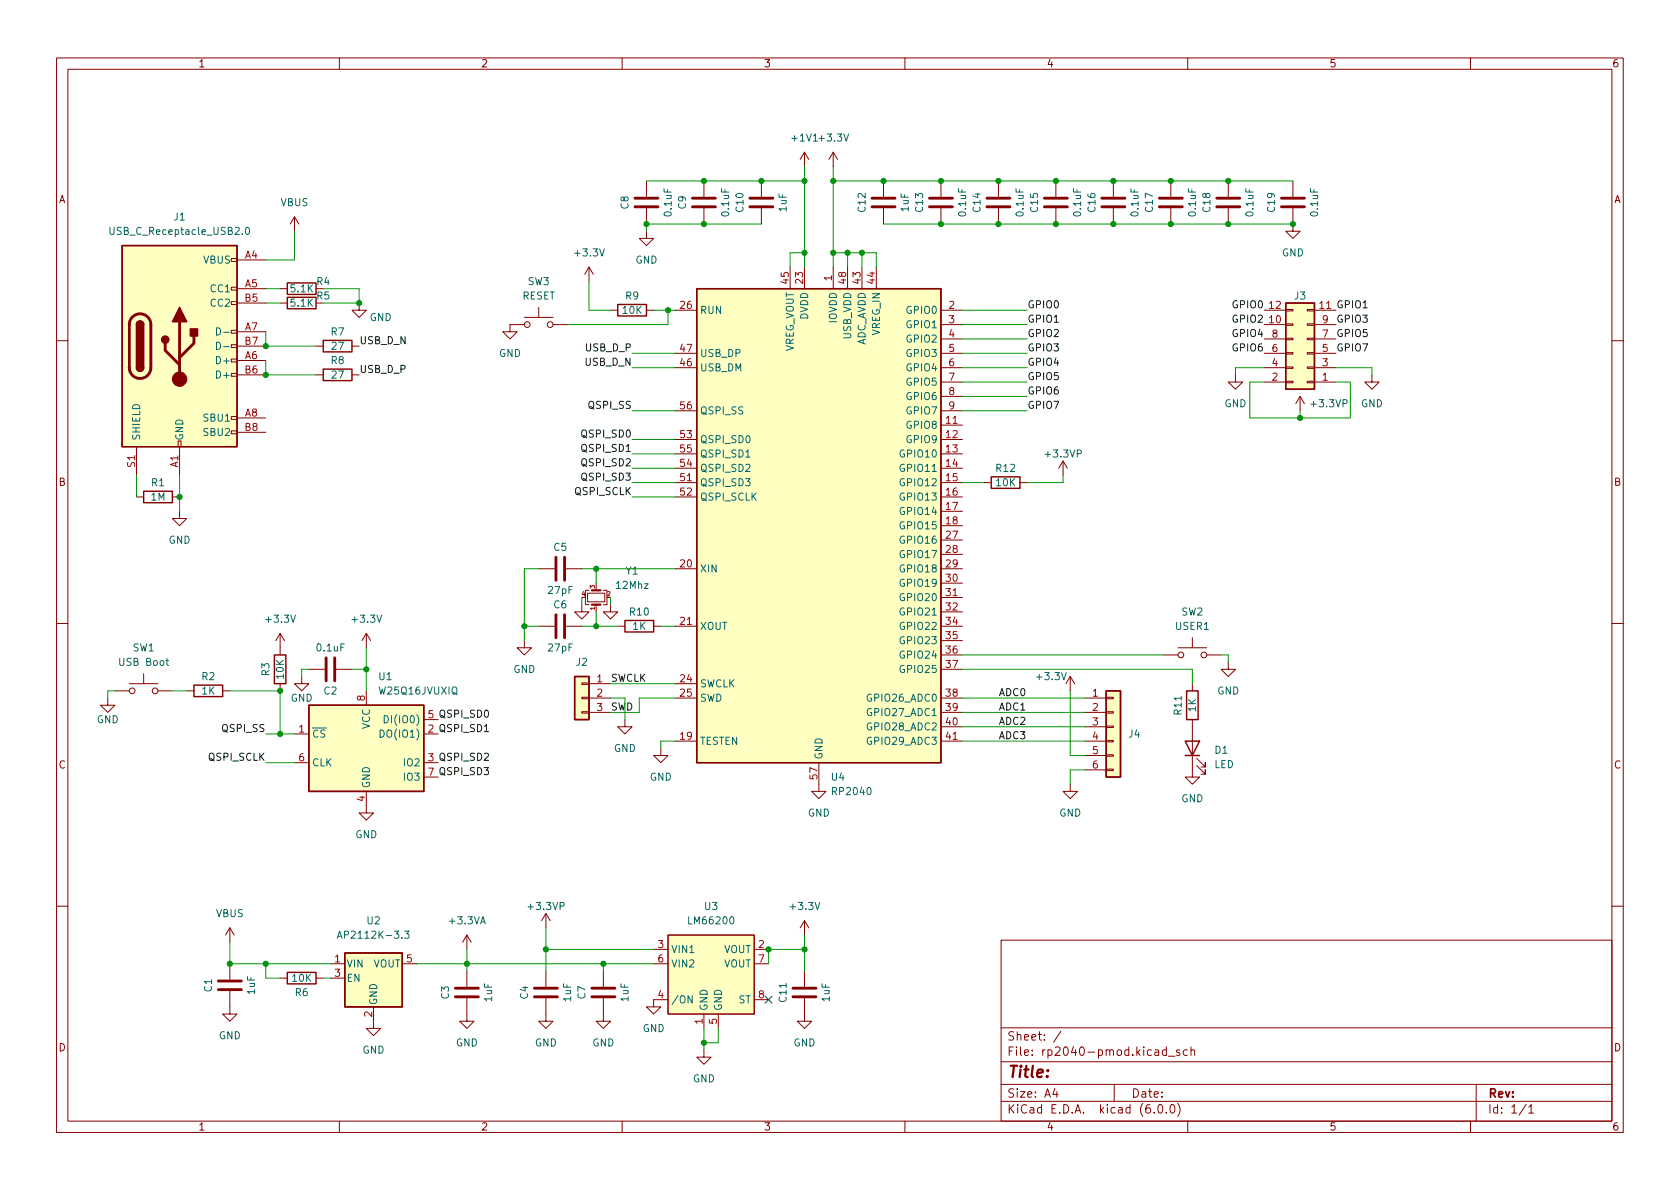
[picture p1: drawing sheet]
<svg xmlns="http://www.w3.org/2000/svg" width="297mm" height="210mm" viewBox="0 0 297 210" stroke-linecap="round" stroke-linejoin="round" font-family="sans-serif">
<g fill="none" stroke="#840000" stroke-width=".18">
<path d="M10 10.2h277v190.1h-277zM12 12.2h273v186.1h-273zM60 10.2v2M110 10.2v2M160 10.2v2M210 10.2v2M260 10.2v2M52.1 38.3l-.8 1.3M52.1 38.3v2.6M52.1 38.3l.7 1.3M114.3 32v2.8M114.3 36.8v2.8"/>
<path d="M124.5 32v2.8M124.5 36.8v2.8M134.6 32v2.8M134.6 36.8v2.8M142.2 26.9l-.7 1.3M142.2 26.9v2.6M142.2 26.9l.8 1.3M147.3 26.9l-.7 1.3M147.3 26.9v2.6M147.3 26.9l.8 1.3M156.2 32v2.8M156.2 36.8v2.8"/>
<path d="M166.4 32v2.8M166.4 36.8v2.8M176.5 32v2.8M176.5 36.8v2.8M186.7 32v2.8M186.7 36.8v2.8M196.8 32v2.8M196.8 36.8v2.8M207 32v2.8M207 36.8v2.8M217.2 32v2.8M217.2 36.8v2.8"/>
<path d="M228.6 36.8v4.1h1.3l-1.3 1.3-1.3-1.3h1.3M228.6 32v2.8M40.9 58.4h1v.5h-1zM40.9 53.3h1v.5h-1zM40.9 50.8h1v.5h-1zM40.9 45.7h1v.5h-1zM41.9 46h5.1M41.9 51h5.1M41.9 58.7h5.1M41.9 53.6h5.1M49.5 51h1.3M49.5 53.6h1.3"/>
<path d="M55.9 51h1.2M63.5 53.6v1.3h1.3l-1.3 1.2-1.3-1.2h1.3M92.7 57.4h-2.5v1.3h1.2l-1.2 1.2-1.3-1.2h1.3M92.7 56.1h5.1M95.2 54.4v1.7M97.8 57.4h2.5M104.1 47.2l-.7 1.3M104.1 47.2v2.6M104.1 47.2l.8 1.3M107.9 54.9h1.3M114.3 40.9v1.3h1.3l-1.3 1.2-1.3-1.2h1.3M114.3 54.9h1.3"/>
<path d="M119.4 54.9h3.8M139.7 47.2v3.8M142.2 47.2v3.8M147.3 47.2v3.8M149.9 47.2v3.8M152.4 47.2v3.8M154.9 47.2v3.8M166.4 54.9h3.8M166.4 57.4h3.8M166.4 59.9h3.8M223.5 54.9h3.8M223.5 57.4h3.8"/>
<path d="M223.5 59.9h3.8M227.3 54.7h1.3v.3h-1.3zM227.3 57.3h1.3v.2h-1.3zM227.3 59.8h1.3v.3h-1.3zM231.1 54.7h1.3v.3h-1.3zM231.1 57.3h1.3v.2h-1.3zM231.1 59.8h1.3v.3h-1.3zM232.4 54.9h3.8M232.4 57.4h3.8M232.4 59.9h3.8M10 60.2h2M24.1 79v5.1"/>
<path d="M31.5 78h.5v1h-.5zM31.7 79v5.1M40.9 76.2h1v.5h-1zM40.9 73.7h1v.5h-1zM40.9 66h1v.5h-1zM40.9 63.5h1v.5h-1zM40.9 61h1v.5h-1zM41.9 63.7h5.1M41.9 73.9h5.1M41.9 66.3h5.1M41.9 61.2h5.1M41.9 76.4h5.1"/>
<path d="M55.9 66.3h1.2M55.9 61.2h1.2M62.2 66.3h1.3M62.2 61.2h1.3M119.4 65h3.8M119.4 62.5h3.8M119.4 77.7h3.8M119.4 72.6h3.8M166.4 67.6h3.8M166.4 65h3.8M166.4 62.5h3.8M166.4 75.2h3.8"/>
<path d="M166.4 77.7h3.8M166.4 72.6h3.8M166.4 70.1h3.8M218.4 66.3v1.3h1.3l-1.3 1.2-1.2-1.2h1.2M223.5 67.6h3.8M223.5 65h3.8M223.5 62.5h3.8M227.3 62.4h1.3v.2h-1.3zM227.3 64.9h1.3v.2h-1.3zM227.3 67.4h1.3v.3h-1.3zM229.9 70.1l-.8 1.3M229.9 70.1v2.5"/>
<path d="M229.9 70.1l.7 1.3M231.1 62.4h1.3v.2h-1.3zM231.1 64.9h1.3v.2h-1.3zM231.1 67.4h1.3v.3h-1.3zM232.4 67.6h3.8M232.4 65h3.8M232.4 62.5h3.8M242.6 66.3v1.3h1.2l-1.2 1.2-1.3-1.2h1.3M285 60.2h2M24.1 87.9h1.3M30.5 87.9h1.2M31.7 90.4v1.3h1.3l-1.3 1.3-1.2-1.3h1.2"/>
<path d="M119.4 85.3h3.8M119.4 80.3h3.8M119.4 82.8h3.8M119.4 87.9h3.8M166.4 85.3h3.8M166.4 80.3h3.8M166.4 82.8h3.8M166.4 87.9h3.8M166.4 90.4h3.8M166.4 93h3.8M166.4 95.5h3.8M166.4 98h3.8"/>
<path d="M174 85.3h1.3M180.3 85.3h1.3M188 81.5l-.8 1.3M188 81.5v2.6M188 81.5l.7 1.3M10 110.2h2M25.4 119.1v1.8M49.5 112v3.8M49.5 112l-.7 1.3M49.5 112l.8 1.3M53.3 119.6v1.3h1.3l-1.3 1.3-1.2-1.3h1.2M54.6 118.4h2.8"/>
<path d="M59.4 118.4h2.8M64.8 112v2.5M64.8 112l-.8 1.3M64.8 112l.7 1.3M92.7 113.3v1.2h1.3l-1.3 1.3-1.3-1.3h1.3M95.2 110.7h2.8M95.2 100.6h2.8M100.1 110.7h2.8M100.1 100.6h2.8M102.9 106.9v1.3h1.2l-1.2 1.3-1.3-1.3h1.3M103.9 104.9h3v1.5h-3zM104.1 104.4h-.6v2.5h.6"/>
<path d="M105.4 103.1v1.3M105.4 106.9v1.3M106.7 104.4h.6v2.5h-.6M107.9 106.9v1.3h1.3l-1.3 1.3-1.2-1.3h1.2M109.2 110.7h1.3M115.6 110.7h1.2M119.4 110.7h3.8M119.4 100.6h3.8M166.4 115.8h3.8M166.4 110.7h3.8M166.4 100.6h3.8M166.4 118.4h3.8"/>
<path d="M166.4 103.1h3.8M166.4 105.7h3.8M166.4 108.2h3.8M166.4 113.3h3.8M189.2 119.6l-.7 1.3M189.2 119.6v2.6M189.2 119.6l.8 1.3M205.7 115.8h2.6M208.3 114.5h5.1M210.8 112.8v1.7M213.4 115.8h2.5M217.2 117.1v1.3h1.2l-1.2 1.2-1.3-1.2h1.3"/>
<path d="M285 110.2h2M19 123.4v1.3h1.3l-1.3 1.3-1.2-1.3h1.2M20.3 122.2h2.6M22.9 120.9h5M27.9 122.2h2.6M33 122.2h1.3M39.4 122.2h1.2M49.5 120.9v1.3M52.1 129.8h2.5M52.1 134.9h2.5M64.8 139.9v3.9h1.2l-1.2 1.2-1.3-1.2h1.3M64.8 122.2v2.5"/>
<path d="M74.9 129.8h2.6M74.9 134.9h2.6M74.9 127.2h2.6M74.9 137.4h2.6M102.9 125.9h1.2v.2h-1.2zM102.9 123.3h1.2v.3h-1.2zM102.9 120.8h1.2v.2h-1.2zM104.1 123.4h3.8M104.1 126h3.8M104.1 120.9h3.8M110.5 127.2v1.3h1.3l-1.3 1.3-1.3-1.3h1.3M116.8 132.3v1.3h1.3l-1.3 1.3-1.2-1.3h1.2"/>
<path d="M119.4 123.4h3.8M119.4 131.1h3.8M119.4 120.9h3.8M144.8 134.9v5h1.2l-1.2 1.3-1.3-1.3h1.3M166.4 123.4h3.8M166.4 126h3.8M166.4 128.5h3.8M166.4 131.1h3.8M189.2 138.7v1.2h1.3l-1.3 1.3-1.2-1.3h1.2M191.8 123.4h3.8M191.8 126h3.8M191.8 128.5h3.8"/>
<path d="M191.8 131.1h3.8M191.8 133.6h3.8M191.8 136.1h3.8M195.6 136h1.2v.3h-1.2zM195.6 133.5h1.2v.2h-1.2zM195.6 130.9h1.2v.3h-1.2zM195.6 128.4h1.2v.2h-1.2zM195.6 125.9h1.2v.2h-1.2zM195.6 123.3h1.2v.3h-1.2zM210.8 127.2v10.2h1.3l-1.3 1.3-1.3-1.3h1.3M210.8 120.9v1.3M211.6 135.4l1.5 1.5v-.8v.8h-.8"/>
<path d="M211.6 134.1l1.5 1.5v-.7v.7h-.8M10 160.2h2M40.6 175.3v4h1.3l-1.3 1.3-1.2-1.3h1.2M40.6 164.1v2.5M40.6 170.4v2.8M40.6 164.1l-.7 1.2M40.6 164.1l.8 1.2M49.5 173h1.3M55.9 173h1.2M58.4 170.4h2.6M58.4 173h2.6M66 178v3.9h1.3l-1.3 1.2-1.2-1.2h1.2"/>
<path d="M71.1 170.4h2.6M82.5 176.5v4.1h1.3l-1.3 1.3-1.2-1.3h1.2M82.5 165.3l-.7 1.3M82.5 165.3v2.6M82.5 171.7v2.8M82.5 165.3l.8 1.3M96.5 176.5v4.1h1.3l-1.3 1.3-1.3-1.3h1.3M96.5 161.5l-.7 1.3M96.5 161.5v2.6M96.5 171.7v2.8M96.5 161.5l.8 1.3M106.7 176.5v4.1h1.2l-1.2 1.3-1.3-1.3h1.3"/>
<path d="M106.7 171.7v2.8M115.6 167.9h2.5M115.6 170.4h2.5M118.1 165.3h15.2v14h-15.2zM118.1 176.8h-2.5v1.2h1.2l-1.2 1.3-1.3-1.3h1.3M124.5 179.3v2.6M127 179.3v2.6M133.3 167.9h2.6M133.3 176.8h2.6M133.3 170.4h2.6M142.2 176.5v4.1h1.3l-1.3 1.3-1.2-1.3h1.2M142.2 162.8v2.5"/>
<path d="M142.2 171.7v2.8M142.2 162.8l-.7 1.3M142.2 162.8l.8 1.3M177 166.3h108v32h-108zM285 160.2h2M60 198.3v2M110 198.3v2M124.5 185.7v1.2h1.2l-1.2 1.3-1.3-1.3h1.3M160 198.3v2M177 194.8h108M177 191.8h108M177 187.8h108"/>
<path d="M177 181.8h108M186.5 192.5l-.4 1h1M186.9 193v1M187.6 182.4l-1.3 1.9M197 191.8v3M204.1 196.7v.1M204.9 195.4l.2-.1a.81 .81 0 0 1 .6 .7 .81 .81 0 0 1-.3 .8h-.2a.81 .81 0 0 1-.6-.6 .81 .81 0 0 1 .3-.8zM206.2 196.7v.1M206.2 185.7l-.4-.1-.3 .3v.4l.1 .3h.6M206.2 185.1v1.5M206.6 186.8h1.1M207.1 195.4l.1-.1a.81 .81 0 0 1 .6 .7 .81 .81 0 0 1-.3 .8h-.1a.81 .81 0 0 1-.6-.6 .81 .81 0 0 1 .3-.8z"/>
<path d="M208.2 195.1a1.72 1.72 0 0 1 0 2.3M208.6 185.7l-.4-.1-.2 .2 .1 .3 .5 .1v.4h-.6M209.9 185.7l-.4-.1-.3 .3v.4l.2 .3h.5M210 198.3v2M210.6 185.8l.2-.2 .3 .1 .1 .9M210.6 185.1v1.5M260 198.3v2M261 191.8v6.5M269.9 195.3l-1.3 1.9M270.3 195.8l.4-.5v1.5M270.3 196.8h.9"/>
<circle cx="93.2" cy="57.4" r=".51"/>
<circle cx="97.3" cy="57.4" r=".51"/>
<circle cx="208.8" cy="115.8" r=".51"/>
<circle cx="212.9" cy="115.8" r=".51"/>
<circle cx="23.4" cy="122.2" r=".51"/>
<circle cx="27.4" cy="122.2" r=".51"/>
</g>
<g fill="none" stroke="#840000" stroke-width=".51">
<path d="M112.3 35h4M112.3 36.6h4M122.4 35h4.1M122.4 36.6h4.1M132.6 35h4.1M132.6 36.6h4.1M154.2 35h4M154.2 36.6h4M164.3 35h4.1M164.3 36.6h4.1M174.5 35h4.1M174.5 36.6h4.1"/>
<path d="M184.7 35h4M184.7 36.6h4M194.8 35h4.1M194.8 36.6h4.1M205 35h4M205 36.6h4M215.1 35h4.1M215.1 36.6h4.1M226.6 35h4M226.6 36.6h4M22.9 57.4v7.6a1.91 1.91 0 0 0 1.9 1.9 1.91 1.91 0 0 0 1.9-1.9v-7.6M22.9 57.4a1.91 1.91 0 0 1 1.9-1.9 1.91 1.91 0 0 1 1.9 1.9"/>
<path d="M31.7 56.9v10.2M34.3 59.4v1.3l-2.6 2.5M29.2 60.7v1.3l2.5 2.5M98.3 98.5v4.1M99.8 98.5v4.1M57.7 116.3v4.1M59.2 116.3v4.1M98.3 108.7v4.1M99.8 108.7v4.1M38.6 173.5h4.1M38.6 175h4.1M80.5 174.7h4.1"/>
<path d="M80.5 176.3h4.1M94.5 174.7h4.1M94.5 176.3h4.1M104.6 174.7h4.1M104.6 176.3h4.1M140.2 174.7h4.1M140.2 176.3h4.1"/>
</g>
<g fill="none" stroke="#840000" stroke-width=".25">
<path d="M21.6 43.4h20.3v35.6h-20.3zM24.1 57.4a.64 .64 0 0 1 .7-.6 .64 .64 0 0 1 .6 .6M50.8 50h5.1v2.1h-5.1zM50.8 52.6h5.1v2h-5.1zM109.2 53.8h5.1v2.1h-5.1zM123.2 51h43.2v83.9h-43.2zM227.3 53.6h5.1v15.2h-5.1zM24.1 65a.64 .64 0 0 0 .7 .7 .64 .64 0 0 0 .6-.7M57.1 60.2h5.1v2h-5.1zM57.1 65.3h5.1v2h-5.1zM25.4 86.9h5.1v2h-5.1zM175.3 84.3h5v2.1h-5z"/>
<path d="M48.5 115.8h2v5.1h-2zM101.6 119.6h2.5v7.6h-2.5zM110.5 109.7h5.1v2.1h-5.1zM34.3 121.2h5.1v2h-5.1zM54.6 124.7h20.3v15.2h-20.3zM195.6 122.2h2.5v15.2h-2.5zM209.5 131.1h2.6l-1.3 2.5zM209.5 133.6h2.6M209.8 122.2h2v5h-2zM50.8 172h5.1v2h-5.1zM61 168.5h10.1v9.5h-10.1z"/>
</g>
<path d="M104.6 106.9h1.6M104.6 104.4h1.6" fill="none" stroke="#840000" stroke-width=".38"/>
<g fill="#ffffc2" stroke="#ffffc2" stroke-width=".18">
<path d="M54.6 124.7h20.3v15.2h-20.3z"/>
<path d="M195.6 122.2h2.5v15.2h-2.5z"/>
<path d="M21.6 43.4h20.3v35.6h-20.3z"/>
<path d="M118.1 165.3h15.2v14h-15.2z"/>
<path d="M227.3 53.6h5.1v15.2h-5.1z"/>
<path d="M123.2 51h43.2v83.9h-43.2z"/>
<path d="M101.6 119.6h2.5v7.6h-2.5z"/>
<path d="M61 168.5h10.1v9.5h-10.1z"/>
</g>
<g fill="none" stroke="#006464" stroke-width=".18">
<path d="M19.4 40.2v1l.3 .3 .3-.1 .2-.2v-1M38.3 58a.64 .64 0 0 1 .7 .6 .64 .64 0 0 1-.7 .6zM39.5 58.8h1M43.5 40.3l.2-.1a.68 .68 0 0 1 .4 .6 .68 .68 0 0 1-.4 .7l-.2-.2-.1-.3zM38.3 60.5a.64 .64 0 0 1 .7 .6 .64 .64 0 0 1-.7 .7zM39.5 61.3h1M29.3 116.8h.5M29.5 116.4v1.1l.3 .2M67.2 129.1a.64 .64 0 0 1 .7 .6 .64 .64 0 0 1-.7 .7zM67.9 126.6a.64 .64 0 0 1 .8 .6 .64 .64 0 0 1-.8 .6zM59.6 165.9l.5-1.2 .4 1.2M59.8 165.6h.6"/>
<path d="M71.5 164.7h.8l-.4 .4 .4 .2v.5l-.2 .1-.6-.1M122.4 176.1v1.3l-.7-1.3v1.3"/>
</g>
<g fill="#840000" stroke="#840000" stroke-width=".25">
<path d="M24.1 65h1.3a.64 .64 0 0 1-.6 .7 .64 .64 0 0 1-.7-.7z"/>
<path d="M24.1 57.4h1.3v7.6h-1.3z"/>
<path d="M24.3 57a.64 .64 0 0 1 .7-.2 .64 .64 0 0 1 .4 .6h-1.3z"/>
<path d="M31.7 54.4l1.3 2.5h-2.5z"/>
<path d="M33.7 58.2h1.2v1.2h-1.2z"/>
<circle cx="29.2" cy="60.1" r=".63"/>
</g>
<circle cx="31.7" cy="67.1" r="1.27" fill="#840000" stroke="#840000" stroke-width=".18"/>
<g fill="none" stroke="#009600" stroke-width=".18">
<path d="M114.3 32h27.9M134.6 39.6h-20.3v1.3M142.2 29.5v17.7M147.3 32h81.3M147.3 29.5v17.7M156.2 39.6h72.4M47 58.7v2.5h8.9M47 53.6h2.5M47 51h2.5M52.1 40.9v5.1h-5.1M57.1 51h6.4v2.6h-6.4M104.1 49.8v5.1h3.8"/>
<path d="M115.6 54.9h3.8M118.1 54.9v2.5h-17.8M142.2 44.7h-2.5v2.5M147.3 44.7h7.6v2.5M149.9 44.7v2.5M152.4 44.7v2.5M170.2 54.9h11.4M170.2 57.4h11.4M170.2 59.9h11.4M47 63.7v2.6h8.9M111.8 72.6h7.6M111.8 65h7.6"/>
<path d="M111.8 62.5h7.6M111.8 77.7h7.6M170.2 67.6h11.4M170.2 72.6h11.4M170.2 65h11.4M170.2 62.5h11.4M170.2 70.1h11.4M223.5 67.6h-2.5v6.3h17.8v-6.3h-2.6M223.5 65h-5.1v1.3M229.9 72.6v1.3M236.2 65h6.4v1.3M24.1 84.1v3.8"/>
<path d="M31.7 84.1v6.3M111.8 85.3h7.6M111.8 82.8h7.6M111.8 80.3h7.6M111.8 87.9h7.6M170.2 85.3h3.8M188 84.1v1.2h-6.4M54.6 118.4h-1.3v1.2M62.2 118.4h2.6M64.8 114.5v7.7M92.7 110.7h2.5M95.2 100.6h-2.5v12.7"/>
<path d="M102.9 100.6h16.5M102.9 105.7v1.2M102.9 110.7h6.3M105.4 100.6v2.5M105.4 108.2v2.5M107.9 105.7v1.2M116.8 110.7h2.6M170.2 118.4h40.6v2.5M170.2 115.8h35.5M215.9 115.8h1.3v1.3M20.3 122.2h-1.3v1.2M30.5 122.2h2.5"/>
<path d="M40.6 122.2h8.9v7.6M47 129.8h5.1M47 134.9h5.1M107.9 120.9h11.5M107.9 123.4h2.6v3.8M119.4 123.4h-6.4v2.6h-5.1M119.4 131.1h-2.6v1.2M170.2 123.4h21.6M170.2 126h21.6M170.2 131.1h21.6M170.2 128.5h21.6M189.2 122.2v11.4h2.6"/>
<path d="M191.8 136.1h-2.6v2.6M40.6 166.6v3.8h17.8M47 170.4v2.6h2.5M57.1 173h1.3M73.7 170.4h41.9M82.5 167.9v3.8M96.5 164.1v7.6M96.5 167.9h19.1M106.7 170.4v1.3M142.2 165.3v6.4M142.2 167.9h-6.3v2.5M124.5 181.9v3.8"/>
<path d="M127 181.9v2.5h-2.5"/>
</g>
<path d="M135.3 176.2l1.2 1.2M136.5 176.2l-1.2 1.2" fill="none" stroke="#000084" stroke-width=".18"/>
<g fill="#009600" stroke="#009600" stroke-width=".18">
<circle cx="186.7" cy="32" r=".46"/>
<circle cx="176.5" cy="32" r=".46"/>
<circle cx="196.8" cy="32" r=".46"/>
<circle cx="196.8" cy="39.6" r=".46"/>
<circle cx="186.7" cy="39.6" r=".46"/>
<circle cx="166.4" cy="39.6" r=".46"/>
<circle cx="166.4" cy="32" r=".46"/>
<circle cx="176.5" cy="39.6" r=".46"/>
<circle cx="228.6" cy="39.6" r=".46"/>
<circle cx="207" cy="39.6" r=".46"/>
<circle cx="207" cy="32" r=".46"/>
<circle cx="217.2" cy="32" r=".46"/>
<circle cx="217.2" cy="39.6" r=".46"/>
<circle cx="142.2" cy="167.9" r=".46"/>
<circle cx="135.9" cy="167.9" r=".46"/>
<circle cx="106.7" cy="170.4" r=".46"/>
<circle cx="124.5" cy="184.4" r=".46"/>
<circle cx="105.4" cy="100.6" r=".46"/>
<circle cx="105.4" cy="110.7" r=".46"/>
<circle cx="147.3" cy="44.7" r=".46"/>
<circle cx="142.2" cy="32" r=".46"/>
<circle cx="147.3" cy="32" r=".46"/>
<circle cx="142.2" cy="44.7" r=".46"/>
<circle cx="156.2" cy="32" r=".46"/>
<circle cx="152.4" cy="44.7" r=".46"/>
<circle cx="149.9" cy="44.7" r=".46"/>
<circle cx="124.5" cy="39.6" r=".46"/>
<circle cx="134.6" cy="32" r=".46"/>
<circle cx="124.5" cy="32" r=".46"/>
<circle cx="229.9" cy="73.9" r=".46"/>
<circle cx="64.8" cy="118.4" r=".46"/>
<circle cx="47" cy="61.2" r=".46"/>
<circle cx="47" cy="66.3" r=".46"/>
<circle cx="63.5" cy="53.6" r=".46"/>
<circle cx="31.7" cy="87.9" r=".46"/>
<circle cx="40.6" cy="170.4" r=".46"/>
<circle cx="47" cy="170.4" r=".46"/>
<circle cx="96.5" cy="167.9" r=".46"/>
<circle cx="82.5" cy="170.4" r=".46"/>
<circle cx="114.3" cy="39.6" r=".46"/>
<circle cx="118.1" cy="54.9" r=".46"/>
<circle cx="49.5" cy="129.8" r=".46"/>
<circle cx="92.7" cy="110.7" r=".46"/>
<circle cx="49.5" cy="122.2" r=".46"/>
</g>
<text font-size="2.8" fill="#840000" x="178" y="190.6">Title:</text>
<g font-size="2.1" fill="#840000">
<text x="178" y="184">Sheet: /</text>
<text x="178" y="186.7">File: rp2040-pmod.kicad_sch</text>
<text x="178" y="196.9">KiCad E.D.A. kicad (6.0.0)</text>
<text x="178" y="194.1">Size: A4</text>
<text x="200" y="194.1">Date:</text>
<text x="263" y="194.1">Rev:</text>
<text x="263" y="196.9">Id: 1/1</text>
</g>
<g font-size="1.8" fill="#840000">
<text x="35" y="11.9">1</text>
<text x="85" y="11.9">2</text>
<text x="135" y="11.9">3</text>
<text x="185" y="11.9">4</text>
<text x="235" y="11.9">5</text>
<text x="285" y="11.9">6</text>
<text x="10.3" y="35.9">A</text>
<text x="285.3" y="35.9">A</text>
<text x="10.3" y="85.9">B</text>
<text x="285.3" y="85.9">B</text>
<text x="10.3" y="135.9">C</text>
<text x="285.3" y="135.9">C</text>
<text x="10.3" y="185.9">D</text>
<text x="285.3" y="185.9">D</text>
<text x="35" y="199.9">1</text>
<text x="85" y="199.9">2</text>
<text x="135" y="199.9">3</text>
<text x="185" y="199.9">4</text>
<text x="235" y="199.9">5</text>
<text x="285" y="199.9">6</text>
</g>
<g font-size="1.8" fill="#006464">
<text x="140.2" y="25">+1V1 +3.3V</text>
<text x="20" y="41.5">USB_C_Receptacle_USB2.0</text>
<text x="30.8" y="39">J1</text>
<text x="49.6" y="36.4">VBUS</text>
<text x="111.1" y="36.9" transform="rotate(-90 111.1 36.9)">C8</text>
<text x="118.7" y="38.1" transform="rotate(-90 118.7 38.1)">0.1uF</text>
<text x="121.3" y="36.9" transform="rotate(-90 121.3 36.9)">C9</text>
<text x="128.9" y="38.1" transform="rotate(-90 128.9 38.1)">0.1uF</text>
<text x="131.4" y="37.4" transform="rotate(-90 131.4 37.4)">C10</text>
<text x="139.1" y="37.4" transform="rotate(-90 139.1 37.4)">1uF</text>
<text x="153" y="37.4" transform="rotate(-90 153 37.4)">C12</text>
<text x="160.7" y="37.4" transform="rotate(-90 160.7 37.4)">1uF</text>
<text x="163.2" y="37.4" transform="rotate(-90 163.2 37.4)">C13</text>
<text x="170.8" y="38.1" transform="rotate(-90 170.8 38.1)">0.1uF</text>
<text x="173.4" y="37.4" transform="rotate(-90 173.4 37.4)">C14</text>
<text x="181" y="38.1" transform="rotate(-90 181 38.1)">0.1uF</text>
<text x="183.5" y="37.4" transform="rotate(-90 183.5 37.4)">C15</text>
<text x="191.1" y="38.1" transform="rotate(-90 191.1 38.1)">0.1uF</text>
<text x="193.7" y="37.4" transform="rotate(-90 193.7 37.4)">C16</text>
<text x="201.3" y="38.1" transform="rotate(-90 201.3 38.1)">0.1uF</text>
<text x="203.8" y="37.4" transform="rotate(-90 203.8 37.4)">C17</text>
<text x="211.5" y="38.1" transform="rotate(-90 211.5 38.1)">0.1uF</text>
<text x="214" y="37.4" transform="rotate(-90 214 37.4)">C18</text>
<text x="221.6" y="38.1" transform="rotate(-90 221.6 38.1)">0.1uF</text>
<text x="225.4" y="37.4" transform="rotate(-90 225.4 37.4)">C19</text>
<text x="233" y="38.1" transform="rotate(-90 233 38.1)">0.1uF</text>
<text x="36" y="46.6">VBUS</text>
<text x="101.8" y="45.3">+3.3V</text>
<text x="112.3" y="46.6">GND</text>
<text x="226.6" y="45.3">GND</text>
<text x="37.4" y="51.7">CC1</text>
<text x="51.5" y="51.7">5.1K</text>
<text x="56" y="50.4">R4</text>
<text x="56" y="53">R5</text>
<text x="92.3" y="53">RESET</text>
<text x="93.3" y="50.4">SW3</text>
<text x="110.6" y="53">R9</text>
<text x="228.9" y="53">J3</text>
<text x="37.4" y="54.2">CC2</text>
<text x="51.5" y="54.2">5.1K</text>
<text x="58.6" y="59.3">R7</text>
<text x="65.3" y="56.8">GND</text>
<text x="110.1" y="55.5">10K</text>
<text x="123.7" y="55.5">RUN</text>
<text x="142.9" y="56.6" transform="rotate(-90 142.9 56.6)">DVDD</text>
<text x="148" y="57.2" transform="rotate(-90 148 57.2)">IOVDD</text>
<text x="155.6" y="59.3" transform="rotate(-90 155.6 59.3)">VREG_IN</text>
<text x="160.5" y="55.5">GPIO0</text>
<text x="160.5" y="58">GPIO1</text>
<text x="38.6" y="64.4">D+</text>
<text x="58.6" y="64.4">R8</text>
<text x="58.7" y="61.8">27</text>
<text x="88.2" y="63.1">GND</text>
<text x="123.7" y="65.7">USB_DM</text>
<text x="123.7" y="63.1">USB_DP</text>
<text x="140.3" y="62.5" transform="rotate(-90 140.3 62.5)">VREG_VOUT</text>
<text x="150.5" y="60" transform="rotate(-90 150.5 60)">USB_VDD</text>
<text x="153" y="61.4" transform="rotate(-90 153 61.4)">ADC_AVDD</text>
<text x="160.5" y="60.6">GPIO2</text>
<text x="160.5" y="63.1">GPIO3</text>
<text x="160.5" y="65.7">GPIO4</text>
<text x="38.6" y="66.9">D+</text>
<text x="58.7" y="66.9">27</text>
<text x="160.5" y="68.2">GPIO5</text>
<text x="160.5" y="70.7">GPIO6</text>
<text x="24.8" y="78" transform="rotate(-90 24.8 78)">SHIELD</text>
<text x="32.4" y="78" transform="rotate(-90 32.4 78)">GND</text>
<text x="36.2" y="74.5">SBU1</text>
<text x="36.2" y="77.1">SBU2</text>
<text x="123.7" y="73.3">QSPI_SS</text>
<text x="160.5" y="75.8">GPIO8</text>
<text x="160.5" y="73.3">GPIO7</text>
<text x="216.5" y="72">GND</text>
<text x="232" y="72">+3.3VP</text>
<text x="240.6" y="72">GND</text>
<text x="123.7" y="78.4">QSPI_SD0</text>
<text x="123.7" y="83.4">QSPI_SD2</text>
<text x="123.7" y="80.9">QSPI_SD1</text>
<text x="159.5" y="80.9">GPIO10</text>
<text x="159.5" y="83.4">GPIO11</text>
<text x="160.5" y="78.4">GPIO9</text>
<text x="176.2" y="83.4">R12</text>
<text x="185" y="80.9">+3.3VP</text>
<text x="26.7" y="88.5">1M</text>
<text x="26.8" y="86">R1</text>
<text x="123.7" y="86">QSPI_SD3</text>
<text x="123.7" y="88.5">QSPI_SCLK</text>
<text x="159.5" y="86">GPIO12</text>
<text x="159.5" y="88.5">GPIO13</text>
<text x="176.2" y="86">10K</text>
<text x="159.5" y="91.1">GPIO14</text>
<text x="159.5" y="93.6">GPIO15</text>
<text x="29.8" y="96.1">GND</text>
<text x="97.9" y="97.4">C5</text>
<text x="110.7" y="101.6">Y1</text>
<text x="123.7" y="101.2">XIN</text>
<text x="159.5" y="96.1">GPIO16</text>
<text x="159.5" y="98.7">GPIO17</text>
<text x="159.5" y="101.2">GPIO18</text>
<text x="97" y="105">27pF</text>
<text x="97.9" y="107.6">C6</text>
<text x="109.1" y="104.1">12Mhz</text>
<text x="159.5" y="103.8">GPIO19</text>
<text x="159.5" y="106.3">GPIO20</text>
<text x="47.2" y="110.1">+3.3V</text>
<text x="62.4" y="110.1">+3.3V</text>
<text x="111.4" y="108.8">R10</text>
<text x="111.9" y="111.4">1K</text>
<text x="123.7" y="111.4">XOUT</text>
<text x="159.5" y="108.8">GPIO21</text>
<text x="159.5" y="111.4">GPIO22</text>
<text x="159.5" y="113.9">GPIO23</text>
<text x="207.9" y="111.4">USER1</text>
<text x="208.9" y="108.8">SW2</text>
<text x="21.3" y="117.7">USB Boot</text>
<text x="23.5" y="115.2">SW1</text>
<text x="47.6" y="119.5" transform="rotate(-90 47.6 119.5)">R3</text>
<text x="50.2" y="120" transform="rotate(-90 50.2 120)">10K</text>
<text x="56.1" y="115.2">0.1uF</text>
<text x="90.7" y="119">GND</text>
<text x="97" y="115.2">27pF</text>
<text x="101.9" y="117.7">J2</text>
<text x="159.5" y="116.5">GPIO24</text>
<text x="159.5" y="119">GPIO25</text>
<text x="35.7" y="120.3">R2</text>
<text x="35.7" y="122.8">1K</text>
<text x="51.4" y="124.1">GND</text>
<text x="57.3" y="122.8">C2</text>
<text x="67" y="120.3">U1</text>
<text x="67.2" y="122.8">W25Q16JVUXIQ</text>
<text x="123.7" y="121.5">SWCLK</text>
<text x="123.7" y="124.1">SWD</text>
<text x="153.7" y="124.1">GPIO26_ADC0</text>
<text x="183.5" y="120.3">+3.3V</text>
<text x="211.5" y="125.8" transform="rotate(-90 211.5 125.8)">1K</text>
<text x="215.2" y="122.8">GND</text>
<text x="17.1" y="127.9">GND</text>
<text x="55.1" y="130.4">~{CS}</text>
<text x="65.4" y="129" transform="rotate(-90 65.4 129)">VCC</text>
<text x="67.7" y="130.4">DO(IO1)</text>
<text x="68.6" y="127.9">DI(IO0)</text>
<text x="123.7" y="131.7">TESTEN</text>
<text x="153.7" y="126.6">GPIO27_ADC1</text>
<text x="153.7" y="129.2">GPIO28_ADC2</text>
<text x="153.7" y="131.7">GPIO29_ADC3</text>
<text x="199.6" y="130.4">J4</text>
<text x="208.9" y="126.3" transform="rotate(-90 208.9 126.3)">R11</text>
<text x="55.1" y="135.5">CLK</text>
<text x="71.6" y="135.5">IO2</text>
<text x="108.5" y="133">GND</text>
<text x="145.4" y="134.4" transform="rotate(-90 145.4 134.4)">GND</text>
<text x="214.7" y="135.8">LED</text>
<text x="214.8" y="133.3">D1</text>
<text x="65.4" y="139.4" transform="rotate(-90 65.4 139.4)">GND</text>
<text x="71.6" y="138">IO3</text>
<text x="114.9" y="138">GND</text>
<text x="147" y="138">U4</text>
<text x="147.4" y="140.6">RP2040</text>
<text x="208.9" y="141.9">GND</text>
<text x="62.8" y="148.2">GND</text>
<text x="142.8" y="144.4">GND</text>
<text x="187.3" y="144.4">GND</text>
<text x="93.6" y="160.9">+3.3VP</text>
<text x="124.6" y="160.9">U3</text>
<text x="139.9" y="160.9">+3.3V</text>
<text x="38.2" y="162.2">VBUS</text>
<text x="60.7" y="166">AP2112K-3.3</text>
<text x="64.9" y="163.4">U2</text>
<text x="79.6" y="163.4">+3.3VA</text>
<text x="122" y="163.4">LM66200</text>
<text x="51.7" y="173.6">10K</text>
<text x="61.2" y="171.1">VIN</text>
<text x="61.2" y="173.6">EN</text>
<text x="66" y="171.1">VOUT</text>
<text x="118.6" y="168.5">VIN1</text>
<text x="118.6" y="171.1">VIN2</text>
<text x="127.9" y="168.5">VOUT</text>
<text x="127.9" y="171.1">VOUT</text>
<text x="37.5" y="175.4" transform="rotate(-90 37.5 175.4)">C1</text>
<text x="45.1" y="175.8" transform="rotate(-90 45.1 175.8)">1uF</text>
<text x="52.2" y="176.1">R6</text>
<text x="66.7" y="177.8" transform="rotate(-90 66.7 177.8)">GND</text>
<text x="79.4" y="176.6" transform="rotate(-90 79.4 176.6)">C3</text>
<text x="87" y="177.1" transform="rotate(-90 87 177.1)">1uF</text>
<text x="93.3" y="176.6" transform="rotate(-90 93.3 176.6)">C4</text>
<text x="101" y="177.1" transform="rotate(-90 101 177.1)">1uF</text>
<text x="103.5" y="176.6" transform="rotate(-90 103.5 176.6)">C7</text>
<text x="111.1" y="177.1" transform="rotate(-90 111.1 177.1)">1uF</text>
<text x="118.6" y="177.4">/ON</text>
<text x="125.1" y="178.8" transform="rotate(-90 125.1 178.8)">GND</text>
<text x="127.6" y="178.8" transform="rotate(-90 127.6 178.8)">GND</text>
<text x="130.6" y="177.4">ST</text>
<text x="139.1" y="177.1" transform="rotate(-90 139.1 177.1)">C11</text>
<text x="146.7" y="177.1" transform="rotate(-90 146.7 177.1)">1uF</text>
<text x="38.7" y="183.8">GND</text>
<text x="80.6" y="185">GND</text>
<text x="94.6" y="185">GND</text>
<text x="104.7" y="185">GND</text>
<text x="113.6" y="182.5">GND</text>
<text x="140.3" y="185">GND</text>
<text x="64.1" y="186.3">GND</text>
<text x="122.5" y="191.4">GND</text>
</g>
<g font-size="1.8" fill="#a90000">
<text x="43.3" y="45.7">A4</text>
<text x="43.3" y="50.8">A5</text>
<text x="43.3" y="53.3">B5</text>
<text x="139.4" y="50.1" transform="rotate(-90 139.4 50.1)">45</text>
<text x="142" y="50.1" transform="rotate(-90 142 50.1)">23</text>
<text x="147.1" y="49.6" transform="rotate(-90 147.1 49.6)">1</text>
<text x="149.6" y="50.1" transform="rotate(-90 149.6 50.1)">48</text>
<text x="152.1" y="50.1" transform="rotate(-90 152.1 50.1)">43</text>
<text x="154.7" y="50.1" transform="rotate(-90 154.7 50.1)">44</text>
<text x="43.3" y="58.4">A7</text>
<text x="120.3" y="54.6">26</text>
<text x="167.8" y="54.6">2</text>
<text x="167.8" y="57.1">3</text>
<text x="167.8" y="59.7">4</text>
<text x="224.4" y="57.1">10</text>
<text x="224.4" y="54.6">12</text>
<text x="224.9" y="59.7">8</text>
<text x="233.8" y="59.7">7</text>
<text x="233.8" y="57.1">9</text>
<text x="43.3" y="63.5">A6</text>
<text x="43.3" y="61">B7</text>
<text x="120.3" y="64.8">46</text>
<text x="120.3" y="62.2">47</text>
<text x="167.8" y="62.2">5</text>
<text x="167.8" y="64.8">6</text>
<text x="224.9" y="64.8">4</text>
<text x="224.9" y="62.2">6</text>
<text x="233.8" y="64.8">3</text>
<text x="233.8" y="62.2">5</text>
<text x="43.3" y="66">B6</text>
<text x="167.8" y="67.3">7</text>
<text x="167.8" y="69.8">8</text>
<text x="224.9" y="67.3">2</text>
<text x="233.8" y="67.3">1</text>
<text x="43.3" y="73.7">A8</text>
<text x="43.3" y="76.2">B8</text>
<text x="120.3" y="77.5">53</text>
<text x="120.3" y="72.4">56</text>
<text x="167.3" y="74.9">11</text>
<text x="167.3" y="77.5">12</text>
<text x="167.8" y="72.4">9</text>
<text x="23.9" y="82.6" transform="rotate(-90 23.9 82.6)">S1</text>
<text x="31.5" y="82.7" transform="rotate(-90 31.5 82.7)">A1</text>
<text x="120.3" y="82.5">54</text>
<text x="120.3" y="80">55</text>
<text x="167.3" y="80">13</text>
<text x="167.3" y="82.5">14</text>
<text x="120.3" y="85.1">51</text>
<text x="120.3" y="87.6">52</text>
<text x="167.3" y="85.1">15</text>
<text x="167.3" y="87.6">16</text>
<text x="167.3" y="90.2">17</text>
<text x="167.3" y="92.7">18</text>
<text x="167.3" y="95.2">27</text>
<text x="120.3" y="100.3">20</text>
<text x="167.3" y="97.8">28</text>
<text x="167.3" y="100.3">29</text>
<text x="167.3" y="102.9">30</text>
<text x="167.3" y="105.4">31</text>
<text x="167.3" y="107.9">32</text>
<text x="120.3" y="110.5">21</text>
<text x="167.3" y="110.5">34</text>
<text x="167.3" y="113">35</text>
<text x="167.3" y="115.6">36</text>
<text x="167.3" y="118.1">37</text>
<text x="64.5" y="123.9" transform="rotate(-90 64.5 123.9)">8</text>
<text x="105.6" y="120.6">1</text>
<text x="105.6" y="123.2">2</text>
<text x="105.6" y="125.7">3</text>
<text x="120.3" y="120.6">24</text>
<text x="120.3" y="123.2">25</text>
<text x="167.3" y="123.2">38</text>
<text x="167.3" y="125.7">39</text>
<text x="193.2" y="123.2">1</text>
<text x="193.2" y="125.7">2</text>
<text x="52.8" y="129.5">1</text>
<text x="120.3" y="130.8">19</text>
<text x="167.3" y="128.3">40</text>
<text x="167.3" y="130.8">41</text>
<text x="193.2" y="128.3">3</text>
<text x="193.2" y="130.8">4</text>
<text x="52.8" y="134.6">6</text>
<text x="144.5" y="137.8" transform="rotate(-90 144.5 137.8)">57</text>
<text x="193.2" y="133.3">5</text>
<text x="193.2" y="135.9">6</text>
<text x="64.5" y="141.7" transform="rotate(-90 64.5 141.7)">4</text>
<text x="116.3" y="167.6">3</text>
<text x="134.1" y="167.6">2</text>
<text x="59.2" y="170.2">1</text>
<text x="59.2" y="172.7">3</text>
<text x="71.9" y="170.2">5</text>
<text x="116.3" y="170.2">6</text>
<text x="134.1" y="170.2">7</text>
<text x="65.8" y="179.8" transform="rotate(-90 65.8 179.8)">2</text>
<text x="116.3" y="176.5">4</text>
<text x="134.1" y="176.5">8</text>
<text x="124.2" y="181.1" transform="rotate(-90 124.2 181.1)">1</text>
<text x="126.7" y="181.1" transform="rotate(-90 126.7 181.1)">5</text>
</g>
<g font-size="1.8" fill="#0f0f0f">
<text x="181.6" y="57">GPIO1</text>
<text x="181.6" y="54.5">GPIO0</text>
<text x="181.6" y="59.6">GPIO2</text>
<text x="218.1" y="54.5">GPIO0</text>
<text x="218.1" y="57">GPIO2</text>
<text x="218.1" y="59.6">GPIO4</text>
<text x="233.3" y="54.6">11 GPIO1</text>
<text x="236.2" y="59.6">GPIO5</text>
<text x="236.2" y="57">GPIO3</text>
<text x="63.5" y="65.9">USB_D_P</text>
<text x="63.5" y="60.9">USB_D_N</text>
<text x="103.5" y="64.7">USB_D_N</text>
<text x="103.6" y="62.1">USB_D_P</text>
<text x="181.6" y="64.7">GPIO4</text>
<text x="181.6" y="62.1">GPIO3</text>
<text x="218.1" y="62.1">GPIO6</text>
<text x="236.2" y="62.1">GPIO7</text>
<text x="181.6" y="67.2">GPIO5</text>
<text x="181.6" y="69.7">GPIO6</text>
<text x="103.1" y="77.4">QSPI_SD0</text>
<text x="104.2" y="72.3">QSPI_SS</text>
<text x="181.6" y="72.3">GPIO7</text>
<text x="103.1" y="82.4">QSPI_SD2</text>
<text x="103.1" y="79.9">QSPI_SD1</text>
<text x="101.7" y="87.5">QSPI_SCLK</text>
<text x="103.1" y="85">QSPI_SD3</text>
<text x="107.9" y="120.5">SWCLK</text>
<text x="107.9" y="125.6">SWD</text>
<text x="176.5" y="123.1">ADC0</text>
<text x="176.5" y="125.6">ADC1</text>
<text x="39.4" y="129.4">QSPI_SS</text>
<text x="75.7" y="129.5">2 QSPI_SD1</text>
<text x="75.7" y="127">5 QSPI_SD0</text>
<text x="176.5" y="128.2">ADC2</text>
<text x="176.5" y="130.7">ADC3</text>
<text x="37" y="134.5">QSPI_SCLK</text>
<text x="75.7" y="134.6">3 QSPI_SD2</text>
<text x="75.7" y="137.2">7 QSPI_SD3</text>
</g>
<g font-size="1.1" fill="#a90000">
<text x="102.9" y="105.4">4</text>
<text x="105.2" y="107.9" transform="rotate(-90 105.2 107.9)">1</text>
<text x="105.2" y="104" transform="rotate(-90 105.2 104)">3</text>
<text x="107.3" y="105.4">2</text>
</g>
</svg>
